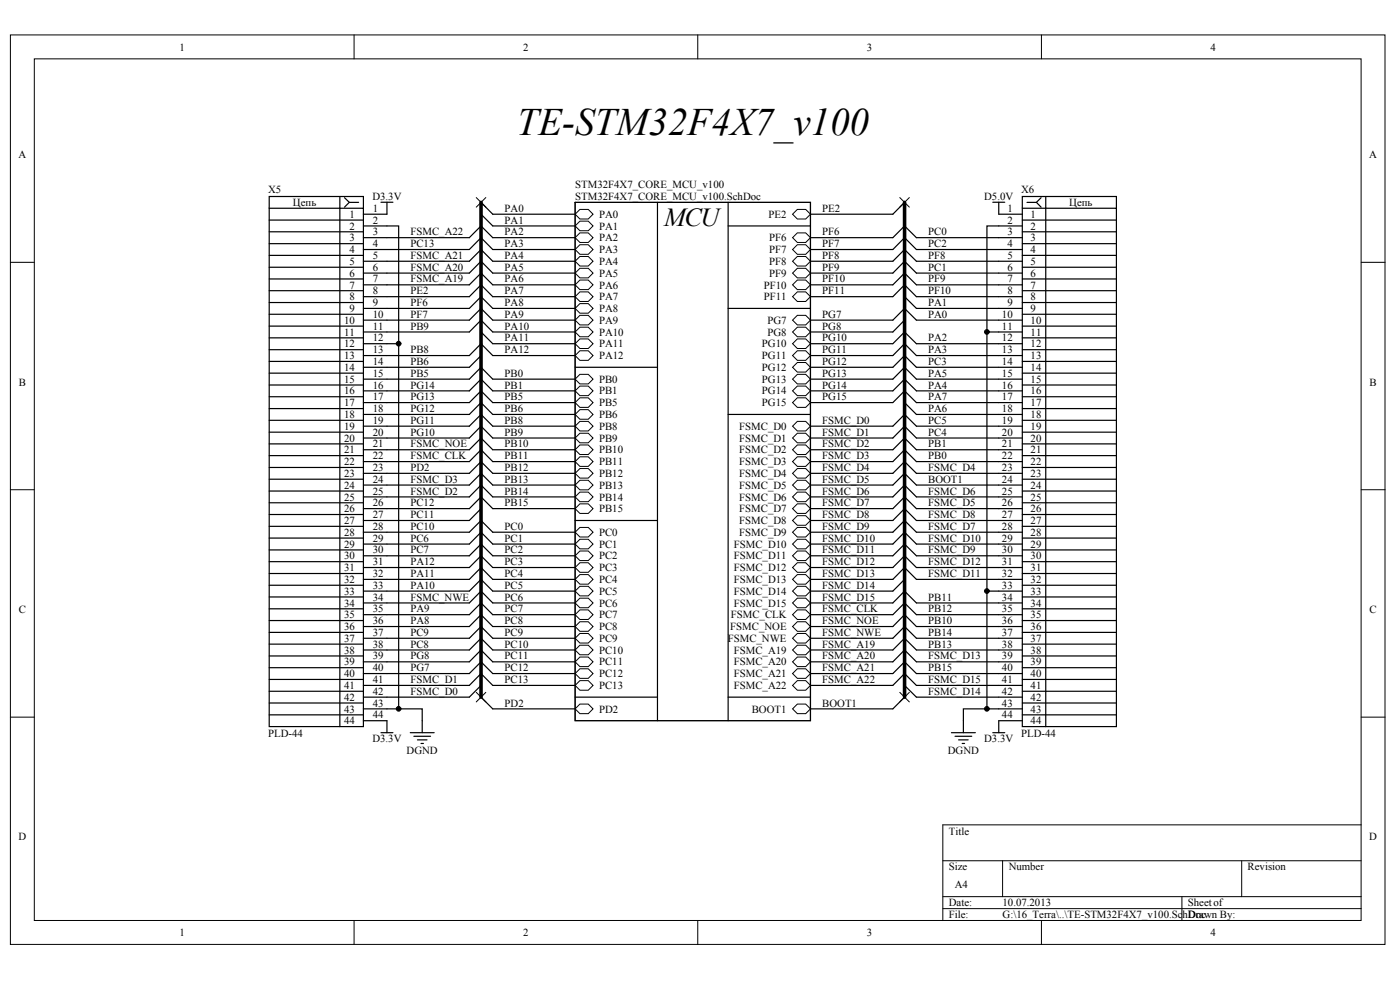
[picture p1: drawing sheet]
<svg xmlns="http://www.w3.org/2000/svg" width="284mm" height="199mm" viewBox="0 0 284 199" stroke-linecap="round" stroke-linejoin="round" font-family="sans-serif">
<g fill="#fff" stroke="#000" stroke-width=".2">
<path d="M2.1 7.1h278.8v184.4h-278.8z"/>
<path d="M7 11.9h269.1v174.8h-269.1z"/>
</g>
<g fill="none" stroke="#000" stroke-width=".2">
<path d="M71.8 7.1v4.8M141.5 7.1v4.8M211.3 7.1v4.8M2.1 53.2h4.9M276.1 53.2h4.9M2.1 99.3h4.9M276.1 99.3h4.9M2.1 145.4h4.9M276.1 145.4h4.9M191.2 174.6h84.9M203.4 174.6v7.3M251.9 174.6v7.3"/>
<path d="M276.1 167.3h-84.9v19.4M71.8 186.7v4.9M141.5 186.7v4.9M191.2 181.9h84.9M191.2 184.3h84.9M211.3 186.7v4.9M239.7 181.9v4.8"/>
</g>
<path d="M116.7 41h47.7v105.2h-47.7z" fill="#fff" stroke="#000" stroke-width=".2"/>
<g fill="#fff" stroke="#000" stroke-width=".2">
<path d="M117.6 42.5h1.7l1 .9-1 1h-1.7l-.9-1z" fill-rule="evenodd"/>
<path d="M117.6 44.9h1.7l1 .9-1 1h-1.7l-.9-1z" fill-rule="evenodd"/>
<path d="M117.6 47.2h1.7l1 1-1 1h-1.7l-.9-1z" fill-rule="evenodd"/>
<path d="M117.6 49.6h1.7l1 1-1 1h-1.7l-.9-1z" fill-rule="evenodd"/>
<path d="M117.6 52h1.7l1 1-1 1h-1.7l-.9-1z" fill-rule="evenodd"/>
<path d="M117.6 54.4h1.7l1 1-1 1h-1.7l-.9-1z" fill-rule="evenodd"/>
<path d="M117.6 56.8h1.7l1 1-1 .9h-1.7l-.9-.9z" fill-rule="evenodd"/>
<path d="M117.6 59.2h1.7l1 1-1 .9h-1.7l-.9-.9z" fill-rule="evenodd"/>
<path d="M117.6 61.6h1.7l1 1-1 .9h-1.7l-.9-.9z" fill-rule="evenodd"/>
<path d="M117.6 64h1.7l1 .9-1 1h-1.7l-.9-1z" fill-rule="evenodd"/>
<path d="M117.6 66.4h1.7l1 .9-1 1h-1.7l-.9-1z" fill-rule="evenodd"/>
<path d="M117.6 68.7h1.7l1 1-1 1h-1.7l-.9-1z" fill-rule="evenodd"/>
<path d="M117.6 71.1h1.7l1 1-1 1h-1.7l-.9-1z" fill-rule="evenodd"/>
<path d="M117.6 75.9h1.7l1 1-1 1h-1.7l-.9-1z" fill-rule="evenodd"/>
<path d="M117.6 78.3h1.7l1 1-1 .9h-1.7l-.9-.9z" fill-rule="evenodd"/>
<path d="M117.6 80.7h1.7l1 1-1 .9h-1.7l-.9-.9z" fill-rule="evenodd"/>
<path d="M117.6 83.1h1.7l1 1-1 .9h-1.7l-.9-.9z" fill-rule="evenodd"/>
<path d="M117.6 85.5h1.7l1 .9-1 1h-1.7l-.9-1z" fill-rule="evenodd"/>
<path d="M117.6 87.9h1.7l1 .9-1 1h-1.7l-.9-1z" fill-rule="evenodd"/>
<path d="M117.6 90.2h1.7l1 1-1 1h-1.7l-.9-1z" fill-rule="evenodd"/>
<path d="M117.6 92.7h1.7l1 .9-1 1h-1.7l-.9-1z" fill-rule="evenodd"/>
<path d="M117.6 99.8h1.7l1 1-1 1h-1.7l-.9-1z" fill-rule="evenodd"/>
<path d="M117.6 102.2h1.7l1 1-1 .9h-1.7l-.9-.9z" fill-rule="evenodd"/>
<path d="M117.6 107h1.7l1 .9-1 1h-1.7l-.9-1z" fill-rule="evenodd"/>
<path d="M117.6 109.4h1.7l1 .9-1 1h-1.7l-.9-1z" fill-rule="evenodd"/>
<path d="M117.6 111.8h1.7l1 .9-1 1h-1.7l-.9-1z" fill-rule="evenodd"/>
<path d="M117.6 114.1h1.7l1 1-1 1h-1.7l-.9-1z" fill-rule="evenodd"/>
<path d="M117.6 116.5h1.7l1 1-1 1h-1.7l-.9-1z" fill-rule="evenodd"/>
<path d="M117.6 118.9h1.7l1 1-1 1h-1.7l-.9-1z" fill-rule="evenodd"/>
<path d="M117.6 121.3h1.7l1 1-1 1h-1.7l-.9-1z" fill-rule="evenodd"/>
<path d="M117.6 123.7h1.7l1 1-1 .9h-1.7l-.9-.9z" fill-rule="evenodd"/>
<path d="M117.6 126.1h1.7l1 1-1 .9h-1.7l-.9-.9z" fill-rule="evenodd"/>
<path d="M117.6 128.5h1.7l1 1-1 .9h-1.7l-.9-.9z" fill-rule="evenodd"/>
<path d="M117.6 130.9h1.7l1 .9-1 1h-1.7l-.9-1z" fill-rule="evenodd"/>
<path d="M117.6 133.3h1.7l1 .9-1 1h-1.7l-.9-1z" fill-rule="evenodd"/>
<path d="M117.6 135.6h1.7l1 1-1 1h-1.7l-.9-1z" fill-rule="evenodd"/>
<path d="M117.6 138h1.7l1 1-1 1h-1.7l-.9-1z" fill-rule="evenodd"/>
<path d="M117.6 95h1.7l1 1-1 1h-1.7l-.9-1z" fill-rule="evenodd"/>
<path d="M117.6 97.4h1.7l1 1-1 1h-1.7l-.9-1z" fill-rule="evenodd"/>
<path d="M161.7 47.2h1.7l1 1-1 1h-1.7l-.9-1z" fill-rule="evenodd"/>
<path d="M161.7 49.6h1.7l1 1-1 1h-1.7l-.9-1z" fill-rule="evenodd"/>
<path d="M161.7 52h1.7l1 1-1 1h-1.7l-.9-1z" fill-rule="evenodd"/>
<path d="M161.7 54.4h1.7l1 1-1 1h-1.7l-.9-1z" fill-rule="evenodd"/>
<path d="M161.7 56.8h1.7l1 1-1 .9h-1.7l-.9-.9z" fill-rule="evenodd"/>
<path d="M161.7 59.2h1.7l1 1-1 .9h-1.7l-.9-.9z" fill-rule="evenodd"/>
<path d="M161.7 64h1.7l1 .9-1 1h-1.7l-.9-1z" fill-rule="evenodd"/>
<path d="M161.7 66.4h1.7l1 .9-1 1h-1.7l-.9-1z" fill-rule="evenodd"/>
<path d="M161.7 68.7h1.7l1 1-1 1h-1.7l-.9-1z" fill-rule="evenodd"/>
<path d="M161.7 71.1h1.7l1 1-1 1h-1.7l-.9-1z" fill-rule="evenodd"/>
<path d="M161.7 73.5h1.7l1 1-1 1h-1.7l-.9-1z" fill-rule="evenodd"/>
<path d="M161.7 75.9h1.7l1 1-1 1h-1.7l-.9-1z" fill-rule="evenodd"/>
<path d="M161.7 78.3h1.7l1 1-1 .9h-1.7l-.9-.9z" fill-rule="evenodd"/>
<path d="M161.7 80.7h1.7l1 1-1 .9h-1.7l-.9-.9z" fill-rule="evenodd"/>
<path d="M161.7 85.5h1.7l1 .9-1 1h-1.7l-.9-1z" fill-rule="evenodd"/>
<path d="M161.7 87.9h1.7l1 .9-1 1h-1.7l-.9-1z" fill-rule="evenodd"/>
<path d="M161.7 90.2h1.7l1 1-1 1h-1.7l-.9-1z" fill-rule="evenodd"/>
<path d="M161.7 92.7h1.7l1 .9-1 1h-1.7l-.9-1z" fill-rule="evenodd"/>
<path d="M161.7 95h1.7l1 1-1 1h-1.7l-.9-1z" fill-rule="evenodd"/>
<path d="M161.7 97.4h1.7l1 1-1 1h-1.7l-.9-1z" fill-rule="evenodd"/>
<path d="M161.7 99.8h1.7l1 1-1 1h-1.7l-.9-1z" fill-rule="evenodd"/>
<path d="M161.7 102.2h1.7l1 1-1 .9h-1.7l-.9-.9z" fill-rule="evenodd"/>
<path d="M161.7 104.6h1.7l1 1-1 .9h-1.7l-.9-.9z" fill-rule="evenodd"/>
<path d="M161.7 107h1.7l1 .9-1 1h-1.7l-.9-1z" fill-rule="evenodd"/>
<path d="M161.7 109.4h1.7l1 .9-1 1h-1.7l-.9-1z" fill-rule="evenodd"/>
<path d="M161.7 111.8h1.7l1 .9-1 1h-1.7l-.9-1z" fill-rule="evenodd"/>
<path d="M161.7 114.1h1.7l1 1-1 1h-1.7l-.9-1z" fill-rule="evenodd"/>
<path d="M161.7 116.5h1.7l1 1-1 1h-1.7l-.9-1z" fill-rule="evenodd"/>
<path d="M161.7 118.9h1.7l1 1-1 1h-1.7l-.9-1z" fill-rule="evenodd"/>
<path d="M161.7 121.3h1.7l1 1-1 1h-1.7l-.9-1z" fill-rule="evenodd"/>
<path d="M161.7 123.7h1.7l1 1-1 .9h-1.7l-.9-.9z" fill-rule="evenodd"/>
<path d="M161.7 126.1h1.7l1 1-1 .9h-1.7l-.9-.9z" fill-rule="evenodd"/>
<path d="M161.7 128.5h1.7l1 1-1 .9h-1.7l-.9-.9z" fill-rule="evenodd"/>
<path d="M161.7 130.9h1.7l1 .9-1 1h-1.7l-.9-1z" fill-rule="evenodd"/>
<path d="M161.7 133.3h1.7l1 .9-1 1h-1.7l-.9-1z" fill-rule="evenodd"/>
<path d="M161.7 135.6h1.7l1 1-1 1h-1.7l-.9-1z" fill-rule="evenodd"/>
<path d="M161.7 138h1.7l1 1-1 1h-1.7l-.9-1z" fill-rule="evenodd"/>
<path d="M161.7 142.8h1.7l1 1-1 .9h-1.7l-.9-.9z" fill-rule="evenodd"/>
<path d="M117.6 142.8h1.7l1 1-1 .9h-1.7l-.9-.9z" fill-rule="evenodd"/>
<path d="M161.7 42.5h1.7l1 .9-1 1h-1.7l-.9-1z" fill-rule="evenodd"/>
</g>
<g fill="none" stroke="#000" stroke-width=".24">
<path d="M68.9 39.9v2.3h-14.3v105.2h14.3M212.1 39.9v2.3h14.4v105.2h-14.4M54.6 42.2v-2.3h19.1v2.3M54.6 59h19.1M54.6 56.6h19.1M54.6 54.2h19.1M54.6 51.8h19.1M54.6 49.4h19.1M54.6 47h19.1M54.6 44.6h19.1M68.9 42.2h4.8v105.2h-4.8zM69.9 40.1l1 .9h1.8"/>
<path d="M70.9 41l-1 1M73.7 45.8h7.2v98M73.7 48.2h21.5l2.4-2.4 2.4 2.4h16.7M73.7 50.6h21.5l2.4-2.4 2.4 2.4h16.7M73.7 53h21.5l2.4-2.4 2.4 2.4h16.7M73.7 55.4h21.5l2.4-2.4 2.4 2.4h16.7M73.7 57.8h21.5l2.4-2.4 2.4 2.4h16.7M77.3 41h2.4M78.5 41v2.4h-4.8M97.6 41l2.4 2.4h16.7M97.6 43.4l2.4 2.4h16.7M116.7 41h47.7v105.2h-47.7z"/>
<path d="M133.4 41v105.2M147.7 41v105.2M147.7 45.8h16.7M164.4 48.2h16.7l2.4-2.4 2.4 2.4h21.5M164.4 50.6h16.7l2.4-2.4 2.4 2.4h21.5M164.4 53h16.7l2.4-2.4 2.4 2.4h21.5M164.4 55.4h16.7l2.4-2.4 2.4 2.4h21.5M164.4 57.8h16.7l2.4-2.4 2.4 2.4h21.5M183.5 41l-2.4 2.4h-16.7M201.4 41h2.4M202.6 41v2.4h4.8M207.4 42.2h4.7v105.2h-4.7z"/>
<path d="M207.4 42.2v-2.3h19.1v2.3M207.4 45.8h-7.2v98M207.4 59h19.1M207.4 56.6h19.1M207.4 54.2h19.1M207.4 51.8h19.1M207.4 49.4h19.1M207.4 47h19.1M207.4 44.6h19.1M210.2 41l1 1M211.2 40.1l-1 .9h-1.9M54.6 63.7h19.1"/>
<path d="M54.6 61.4h19.1M54.6 66.1h19.1M54.6 68.5h19.1M54.6 70.9h19.1M54.6 73.3h19.1M54.6 75.7h19.1M54.6 78.1h19.1M73.7 60.2h21.5l2.4-2.4 2.4 2.4h16.7M73.7 62.6h21.5l2.4-2.4 2.4 2.4h16.7M73.7 64.9h21.5l2.4-2.3 2.4 2.3h16.7M73.7 67.3h21.5l2.4-2.4 2.4 2.4h16.7M73.7 69.7h7.2"/>
<path d="M73.7 72.1h21.5l2.4-2.4 2.4 2.4h16.7M73.7 76.9h21.5l2.4-2.4 2.4 2.4h16.7M73.7 79.3h21.5l2.4-2.4 2.4 2.4h16.7M97.6 72.1l-2.4 2.4h-21.5M97.6 67.3l2.4 2.4h16.7M116.7 74.5h16.7M147.7 62.6h16.7M164.4 74.5h16.7l2.4-2.4 2.4 2.4h21.5M164.4 60.2h16.7l2.4-2.4 2.4 2.4h21.5M164.4 64.9h16.7l2.4-2.3 2.4 2.3h21.5M164.4 69.7h16.7l2.4-2.4 2.4 2.4h21.5M164.4 72.1h16.7l2.4-2.4 2.4 2.4h21.5"/>
<path d="M164.4 76.9h16.7l2.4-2.4 2.4 2.4h21.5M164.4 79.3h16.7l2.4-2.4 2.4 2.4h21.5M183.5 60.2l2.4 2.4h21.5M183.5 64.9l-2.4 2.4h-16.7M200.2 67.3h7.2M207.4 63.7h19.1M207.4 61.4h19.1M207.4 66.1h19.1M207.4 68.5h19.1M207.4 70.9h19.1M207.4 73.3h19.1M207.4 75.7h19.1"/>
<path d="M207.4 78.1h19.1M54.6 80.5h19.1M54.6 82.9h19.1M54.6 85.2h19.1M54.6 87.7h19.1M54.6 90h19.1M54.6 92.4h19.1M54.6 94.8h19.1M54.6 97.2h19.1M54.6 99.6h19.1M73.7 81.7h21.5l2.4-2.4 2.4 2.4h16.7M73.7 84.1h21.5l2.4-2.4 2.4 2.4h16.7"/>
<path d="M73.7 86.4h21.5l2.4-2.3 2.4 2.3h16.7M73.7 88.8h21.5l2.4-2.4 2.4 2.4h16.7M73.7 91.2h21.5l2.4-2.4 2.4 2.4h16.7M73.7 93.6h21.5l2.4-2.4 2.4 2.4h16.7M73.7 96h21.5l2.4-2.4 2.4 2.4h16.7M73.7 98.4h21.5l2.4-2.4 2.4 2.4h16.7M147.7 84.1h16.7M164.4 81.7h16.7l2.4-2.4 2.4 2.4h21.5M164.4 86.4h16.7l2.4-2.3 2.4 2.3h21.5M164.4 88.8h16.7l2.4-2.4 2.4 2.4h21.5M164.4 91.2h16.7l2.4-2.4 2.4 2.4h21.5M164.4 93.6h16.7l2.4-2.4 2.4 2.4h21.5"/>
<path d="M164.4 96h16.7l2.4-2.4 2.4 2.4h21.5M164.4 98.4h16.7l2.4-2.4 2.4 2.4h21.5M183.5 81.7l2.4 2.4h21.5M207.4 80.5h19.1M207.4 82.9h19.1M207.4 85.2h19.1M207.4 87.7h19.1M207.4 90h19.1M207.4 92.4h19.1M207.4 94.8h19.1M207.4 97.2h19.1M207.4 99.6h19.1"/>
<path d="M54.6 102h19.1M54.6 104.4h19.1M54.6 106.8h19.1M54.6 109.1h19.1M54.6 111.5h19.1M54.6 113.9h19.1M54.6 116.3h19.1M54.6 118.7h19.1M73.7 107.9h21.5l2.4-2.3 2.4 2.3h16.7M73.7 110.3h21.5l2.4-2.4 2.4 2.4h16.7M73.7 112.7h21.5l2.4-2.4 2.4 2.4h16.7M73.7 115.1h21.5l2.4-2.4 2.4 2.4h16.7"/>
<path d="M73.7 117.5h21.5l2.4-2.4 2.4 2.4h16.7M73.7 100.8h21.5l2.4-2.4 2.4 2.4h16.7M73.7 103.2h21.5l2.4-2.4 2.4 2.4h16.7M73.7 119.9h21.5l2.4-2.4 2.4 2.4h16.7M97.6 103.2l-2.4 2.4h-21.5M116.7 105.6h16.7M164.4 105.6h16.7l2.4-2.4 2.4 2.4h21.5M164.4 107.9h16.7l2.4-2.3 2.4 2.3h21.5M164.4 110.3h16.7l2.4-2.4 2.4 2.4h21.5M164.4 112.7h16.7l2.4-2.4 2.4 2.4h21.5M164.4 115.1h16.7l2.4-2.4 2.4 2.4h21.5M164.4 117.5h16.7l2.4-2.4 2.4 2.4h21.5"/>
<path d="M164.4 100.8h16.7l2.4-2.4 2.4 2.4h21.5M164.4 103.2h16.7l2.4-2.4 2.4 2.4h21.5M183.5 117.5l-2.4 2.4h-16.7M200.2 119.9h7.2M207.4 102h19.1M207.4 104.4h19.1M207.4 106.8h19.1M207.4 109.1h19.1M207.4 111.5h19.1M207.4 113.9h19.1M207.4 116.3h19.1M207.4 118.7h19.1"/>
<path d="M54.6 121.1h19.1M54.6 123.5h19.1M54.6 125.9h19.1M54.6 128.3h19.1M54.6 130.6h19.1M54.6 133h19.1M54.6 135.4h19.1M54.6 137.8h19.1M73.7 122.3h21.5l2.4-2.4 2.4 2.4h16.7M73.7 124.7h21.5l2.4-2.4 2.4 2.4h16.7M73.7 127.1h21.5l2.4-2.4 2.4 2.4h16.7M73.7 129.5h21.5l2.4-2.4 2.4 2.4h16.7"/>
<path d="M73.7 131.8h21.5l2.4-2.3 2.4 2.3h16.7M73.7 134.2h21.5l2.4-2.4 2.4 2.4h16.7M73.7 136.6h21.5l2.4-2.4 2.4 2.4h16.7M73.7 139h21.5l2.4-2.4 2.4 2.4h16.7M97.6 139l-2.4 2.4h-21.5M164.4 122.3h16.7l2.4-2.4 2.4 2.4h21.5M164.4 124.7h16.7l2.4-2.4 2.4 2.4h21.5M164.4 127.1h16.7l2.4-2.4 2.4 2.4h21.5M164.4 129.5h16.7l2.4-2.4 2.4 2.4h21.5M164.4 131.8h16.7l2.4-2.3 2.4 2.3h21.5M164.4 134.2h16.7l2.4-2.4 2.4 2.4h21.5M164.4 136.6h16.7l2.4-2.4 2.4 2.4h21.5"/>
<path d="M164.4 139h16.7l2.4-2.4 2.4 2.4h21.5M183.5 139l2.4 2.4h21.5M207.4 121.1h19.1M207.4 123.5h19.1M207.4 125.9h19.1M207.4 128.3h19.1M207.4 130.6h19.1M207.4 133h19.1M207.4 135.4h19.1M207.4 137.8h19.1M54.6 140.2h19.1M54.6 142.6h19.1"/>
<path d="M54.6 145h19.1M73.7 143.8h11.9v4.8M73.7 146.2h4.8v2.4M77.3 148.6h2.4M83.2 148.6h4.9M83.9 149.3h3.4M84.7 150.1h1.9M85.4 150.8h.5M97.6 141.4l2.4 2.4h16.7M116.7 141.4h16.7M147.7 141.4h16.7M183.5 141.4l-2.4 2.4h-16.7"/>
<path d="M193 148.6h4.8M193.7 149.3h3.4M194.4 150.1h2M195.2 150.8h.5M200.2 143.8h-4.8v4.8M200.2 143.8h7.2M201.4 148.6h2.4M207.4 146.2h-4.8v2.4M207.4 140.2h19.1M207.4 142.6h19.1M207.4 145h19.1"/>
</g>
<path d="M97.6 41v100.4M183.5 41v100.4" fill="none" stroke="#000" stroke-width=".73"/>
<path d="M96.6 40.1l1.9 1.9M98.5 40.1l-1.9 1.9M182.5 40.1l2 1.9M184.5 40.1l-2 1.9M96.6 140.4l1.9 2M98.5 140.4l-1.9 2M182.5 140.4l2 2M184.5 140.4l-2 2" fill="none" stroke="#000" stroke-width=".2"/>
<g fill="#000" stroke="#000" stroke-width=".2">
<circle cx="80.9" cy="69.7" r=".47"/>
<circle cx="200.2" cy="67.3" r=".47"/>
<circle cx="200.2" cy="119.9" r=".47"/>
<circle cx="80.9" cy="143.8" r=".47"/>
<circle cx="200.2" cy="143.8" r=".47"/>
</g>
<text font-size="7.9" x="104.8" y="27.4">TE-STM32F4X7_v100</text>
<text font-size="5.3" x="134.7" y="45.7">MCU</text>
<g font-size="2.2">
<text x="36.4" y="10.3">1</text>
<text x="106.1" y="10.3">2</text>
<text x="175.9" y="10.3">3</text>
<text x="245.6" y="10.3">4</text>
<text x="3.8" y="32.1">A</text>
<text x="277.7" y="32.1">A</text>
<text x="54.4" y="39.1">X5</text>
<text x="59.4" y="41.8">Цепь</text>
<text x="75.5" y="40.5">D3.3V</text>
<text x="116.7" y="38.2">STM32F4X7_CORE_MCU_v100</text>
<text x="116.7" y="40.6">STM32F4X7_CORE_MCU_v100.SchDoc</text>
<text x="199.6" y="40.5">D5.0V</text>
<text x="207.1" y="39.1">X6</text>
<text x="216.9" y="41.8">Цепь</text>
<text x="70.9" y="44.2">1</text>
<text x="70.9" y="46.6">2</text>
<text x="75.6" y="43">1</text>
<text x="75.6" y="45.3">2</text>
<text x="75.6" y="47.7">3</text>
<text x="83.3" y="47.7">FSMC_A22</text>
<text x="102.4" y="47.7">PA2</text>
<text x="102.4" y="45.3">PA1</text>
<text x="102.4" y="43">PA0</text>
<text x="121.5" y="44.2">PA0</text>
<text x="121.5" y="46.6">PA1</text>
<text x="155.9" y="44.2">PE2</text>
<text x="166.8" y="43">PE2</text>
<text x="166.8" y="47.7">PF6</text>
<text x="188.3" y="47.7">PC0</text>
<text x="204.3" y="43">1</text>
<text x="204.3" y="45.3">2</text>
<text x="204.3" y="47.7">3</text>
<text x="209.1" y="44.2">1</text>
<text x="209.1" y="46.6">2</text>
<text x="70.9" y="48.9">3</text>
<text x="70.9" y="51.4">4</text>
<text x="70.9" y="53.7">5</text>
<text x="75.6" y="50.1">4</text>
<text x="75.6" y="52.5">5</text>
<text x="83.3" y="50.1">PC13</text>
<text x="83.3" y="52.5">FSMC_A21</text>
<text x="102.4" y="52.5">PA4</text>
<text x="102.4" y="50.1">PA3</text>
<text x="121.5" y="48.9">PA2</text>
<text x="121.5" y="51.4">PA3</text>
<text x="121.5" y="53.7">PA4</text>
<text x="156" y="48.9">PF6</text>
<text x="156" y="51.4">PF7</text>
<text x="156" y="53.7">PF8</text>
<text x="166.8" y="50.1">PF7</text>
<text x="166.8" y="52.5">PF8</text>
<text x="188.3" y="50.1">PC2</text>
<text x="188.3" y="52.5">PF8</text>
<text x="204.3" y="50.1">4</text>
<text x="204.3" y="52.5">5</text>
<text x="209.1" y="48.9">3</text>
<text x="209.1" y="51.4">4</text>
<text x="209.1" y="53.7">5</text>
<text x="70.9" y="56.1">6</text>
<text x="70.9" y="58.5">7</text>
<text x="75.6" y="54.9">6</text>
<text x="75.6" y="57.3">7</text>
<text x="75.6" y="59.7">8</text>
<text x="83.3" y="54.9">FSMC_A20</text>
<text x="83.3" y="57.3">FSMC_A19</text>
<text x="83.3" y="59.7">PE2</text>
<text x="102.4" y="54.9">PA5</text>
<text x="102.4" y="57.3">PA6</text>
<text x="102.4" y="59.7">PA7</text>
<text x="121.5" y="56.1">PA5</text>
<text x="121.5" y="58.5">PA6</text>
<text x="154.9" y="58.5">PF10</text>
<text x="156" y="56.1">PF9</text>
<text x="166.8" y="57.3">PF10</text>
<text x="166.8" y="54.9">PF9</text>
<text x="166.8" y="59.7">PF11</text>
<text x="188.3" y="54.9">PC1</text>
<text x="188.3" y="57.3">PF9</text>
<text x="188.3" y="59.7">PF10</text>
<text x="204.3" y="54.9">6</text>
<text x="204.3" y="57.3">7</text>
<text x="204.3" y="59.7">8</text>
<text x="209.1" y="56.1">6</text>
<text x="209.1" y="58.5">7</text>
<text x="69.8" y="65.7">10</text>
<text x="70.9" y="60.9">8</text>
<text x="70.9" y="63.3">9</text>
<text x="75.6" y="62.1">9</text>
<text x="75.6" y="64.5">10</text>
<text x="83.3" y="62.1">PF6</text>
<text x="83.3" y="64.5">PF7</text>
<text x="102.4" y="62.1">PA8</text>
<text x="102.4" y="64.5">PA9</text>
<text x="121.5" y="60.9">PA7</text>
<text x="121.5" y="63.3">PA8</text>
<text x="121.5" y="65.7">PA9</text>
<text x="154.9" y="60.9">PF11</text>
<text x="155.7" y="65.7">PG7</text>
<text x="166.8" y="64.5">PG7</text>
<text x="188.3" y="62.1">PA1</text>
<text x="188.3" y="64.5">PA0</text>
<text x="203.2" y="64.5">10</text>
<text x="204.3" y="62.1">9</text>
<text x="209.1" y="60.9">8</text>
<text x="209.1" y="63.3">9</text>
<text x="209.1" y="65.7">10</text>
<text x="69.8" y="68.1">11</text>
<text x="69.8" y="70.5">12</text>
<text x="75.6" y="66.9">11</text>
<text x="75.6" y="69.2">12</text>
<text x="75.6" y="71.6">13</text>
<text x="83.3" y="66.9">PB9</text>
<text x="83.3" y="71.6">PB8</text>
<text x="102.4" y="71.6">PA12</text>
<text x="102.4" y="66.9">PA10</text>
<text x="102.4" y="69.2">PA11</text>
<text x="121.5" y="68.1">PA10</text>
<text x="121.5" y="70.5">PA11</text>
<text x="154.6" y="70.5">PG10</text>
<text x="155.7" y="68.1">PG8</text>
<text x="166.8" y="66.9">PG8</text>
<text x="166.8" y="69.2">PG10</text>
<text x="166.8" y="71.6">PG11</text>
<text x="188.3" y="69.2">PA2</text>
<text x="188.3" y="71.6">PA3</text>
<text x="203.2" y="66.9">11</text>
<text x="203.2" y="69.2">12</text>
<text x="203.2" y="71.6">13</text>
<text x="209.1" y="68.1">11</text>
<text x="209.1" y="70.5">12</text>
<text x="69.8" y="72.8">13</text>
<text x="69.8" y="75.2">14</text>
<text x="69.8" y="77.6">15</text>
<text x="75.6" y="74">14</text>
<text x="75.6" y="76.4">15</text>
<text x="83.3" y="74">PB6</text>
<text x="83.3" y="76.4">PB5</text>
<text x="102.4" y="76.4">PB0</text>
<text x="121.5" y="72.8">PA12</text>
<text x="121.5" y="77.6">PB0</text>
<text x="154.6" y="72.8">PG11</text>
<text x="154.6" y="75.2">PG12</text>
<text x="154.6" y="77.6">PG13</text>
<text x="166.8" y="74">PG12</text>
<text x="166.8" y="76.4">PG13</text>
<text x="188.3" y="74">PC3</text>
<text x="188.3" y="76.4">PA5</text>
<text x="203.2" y="74">14</text>
<text x="203.2" y="76.4">15</text>
<text x="209.1" y="72.8">13</text>
<text x="209.1" y="75.2">14</text>
<text x="209.1" y="77.6">15</text>
<text x="3.8" y="78.2">B</text>
<text x="69.8" y="80">16</text>
<text x="69.8" y="82.4">17</text>
<text x="75.6" y="78.8">16</text>
<text x="75.6" y="81.2">17</text>
<text x="75.6" y="83.6">18</text>
<text x="83.3" y="78.8">PG14</text>
<text x="83.3" y="81.2">PG13</text>
<text x="83.3" y="83.6">PG12</text>
<text x="102.4" y="83.6">PB6</text>
<text x="102.4" y="81.2">PB5</text>
<text x="102.4" y="78.8">PB1</text>
<text x="121.5" y="80">PB1</text>
<text x="121.5" y="82.4">PB5</text>
<text x="154.6" y="80">PG14</text>
<text x="154.6" y="82.4">PG15</text>
<text x="166.8" y="78.8">PG14</text>
<text x="166.8" y="81.2">PG15</text>
<text x="188.3" y="78.8">PA4</text>
<text x="188.3" y="81.2">PA7</text>
<text x="188.3" y="83.6">PA6</text>
<text x="203.2" y="78.8">16</text>
<text x="203.2" y="81.2">17</text>
<text x="203.2" y="83.6">18</text>
<text x="209.1" y="80">16</text>
<text x="209.1" y="82.4">17</text>
<text x="277.8" y="78.2">B</text>
<text x="69.8" y="84.8">18</text>
<text x="69.8" y="87.2">19</text>
<text x="69.8" y="89.6">20</text>
<text x="75.6" y="86">19</text>
<text x="75.6" y="88.4">20</text>
<text x="83.3" y="86">PG11</text>
<text x="83.3" y="88.4">PG10</text>
<text x="102.4" y="86">PB8</text>
<text x="102.4" y="88.4">PB9</text>
<text x="121.5" y="84.8">PB6</text>
<text x="121.5" y="87.2">PB8</text>
<text x="121.5" y="89.6">PB9</text>
<text x="149.9" y="87.2">FSMC_D0</text>
<text x="149.9" y="89.6">FSMC_D1</text>
<text x="166.8" y="86">FSMC_D0</text>
<text x="166.8" y="88.4">FSMC_D1</text>
<text x="188.3" y="86">PC5</text>
<text x="188.3" y="88.4">PC4</text>
<text x="203.2" y="86">19</text>
<text x="203.2" y="88.4">20</text>
<text x="209.1" y="84.8">18</text>
<text x="209.1" y="87.2">19</text>
<text x="209.1" y="89.6">20</text>
<text x="69.8" y="92">21</text>
<text x="69.8" y="94.4">22</text>
<text x="75.6" y="90.8">21</text>
<text x="75.6" y="93.1">22</text>
<text x="75.6" y="95.5">23</text>
<text x="83.3" y="90.8">FSMC_NOE</text>
<text x="83.3" y="93.1">FSMC_CLK</text>
<text x="83.3" y="95.5">PD2</text>
<text x="102.4" y="90.8">PB10</text>
<text x="102.4" y="93.1">PB11</text>
<text x="102.4" y="95.5">PB12</text>
<text x="121.5" y="92">PB10</text>
<text x="121.5" y="94.4">PB11</text>
<text x="149.9" y="92">FSMC_D2</text>
<text x="149.9" y="94.4">FSMC_D3</text>
<text x="166.8" y="95.5">FSMC_D4</text>
<text x="166.8" y="90.8">FSMC_D2</text>
<text x="166.8" y="93.1">FSMC_D3</text>
<text x="188.3" y="90.8">PB1</text>
<text x="188.3" y="93.1">PB0</text>
<text x="188.3" y="95.5">FSMC_D4</text>
<text x="203.2" y="90.8">21</text>
<text x="203.2" y="93.1">22</text>
<text x="203.2" y="95.5">23</text>
<text x="209.1" y="92">21</text>
<text x="209.1" y="94.4">22</text>
<text x="69.8" y="96.7">23</text>
<text x="69.8" y="99.1">24</text>
<text x="69.8" y="101.5">25</text>
<text x="75.6" y="97.9">24</text>
<text x="75.6" y="100.3">25</text>
<text x="83.3" y="97.9">FSMC_D3</text>
<text x="83.3" y="100.3">FSMC_D2</text>
<text x="102.4" y="100.3">PB14</text>
<text x="102.4" y="97.9">PB13</text>
<text x="121.5" y="101.5">PB14</text>
<text x="121.5" y="96.7">PB12</text>
<text x="121.5" y="99.1">PB13</text>
<text x="149.9" y="96.7">FSMC_D4</text>
<text x="149.9" y="99.1">FSMC_D5</text>
<text x="149.9" y="101.5">FSMC_D6</text>
<text x="166.8" y="97.9">FSMC_D5</text>
<text x="166.8" y="100.3">FSMC_D6</text>
<text x="188.3" y="97.9">BOOT1</text>
<text x="188.3" y="100.3">FSMC_D6</text>
<text x="203.2" y="97.9">24</text>
<text x="203.2" y="100.3">25</text>
<text x="209.1" y="96.7">23</text>
<text x="209.1" y="99.1">24</text>
<text x="209.1" y="101.5">25</text>
<text x="69.8" y="103.9">26</text>
<text x="69.8" y="106.3">27</text>
<text x="75.6" y="102.7">26</text>
<text x="75.6" y="105.1">27</text>
<text x="75.6" y="107.5">28</text>
<text x="83.3" y="102.7">PC12</text>
<text x="83.3" y="105.1">PC11</text>
<text x="83.3" y="107.5">PC10</text>
<text x="102.4" y="102.7">PB15</text>
<text x="102.4" y="107.5">PC0</text>
<text x="121.5" y="103.9">PB15</text>
<text x="149.9" y="103.9">FSMC_D7</text>
<text x="149.9" y="106.3">FSMC_D8</text>
<text x="166.8" y="102.7">FSMC_D7</text>
<text x="166.8" y="105.1">FSMC_D8</text>
<text x="166.8" y="107.5">FSMC_D9</text>
<text x="188.3" y="102.7">FSMC_D5</text>
<text x="188.3" y="105.1">FSMC_D8</text>
<text x="188.3" y="107.5">FSMC_D7</text>
<text x="203.2" y="102.7">26</text>
<text x="203.2" y="105.1">27</text>
<text x="203.2" y="107.5">28</text>
<text x="209.1" y="103.9">26</text>
<text x="209.1" y="106.3">27</text>
<text x="69.8" y="108.7">28</text>
<text x="69.8" y="111.1">29</text>
<text x="69.8" y="113.5">30</text>
<text x="75.6" y="109.9">29</text>
<text x="75.6" y="112.3">30</text>
<text x="83.3" y="109.9">PC6</text>
<text x="83.3" y="112.3">PC7</text>
<text x="102.4" y="109.9">PC1</text>
<text x="102.4" y="112.3">PC2</text>
<text x="121.5" y="108.7">PC0</text>
<text x="121.5" y="111.1">PC1</text>
<text x="121.5" y="113.5">PC2</text>
<text x="148.8" y="111.1">FSMC_D10</text>
<text x="148.8" y="113.5">FSMC_D11</text>
<text x="149.9" y="108.7">FSMC_D9</text>
<text x="166.8" y="109.9">FSMC_D10</text>
<text x="166.8" y="112.3">FSMC_D11</text>
<text x="188.3" y="109.9">FSMC_D10</text>
<text x="188.3" y="112.3">FSMC_D9</text>
<text x="203.2" y="109.9">29</text>
<text x="203.2" y="112.3">30</text>
<text x="209.1" y="108.7">28</text>
<text x="209.1" y="111.1">29</text>
<text x="209.1" y="113.5">30</text>
<text x="69.8" y="115.9">31</text>
<text x="69.8" y="118.2">32</text>
<text x="75.6" y="114.6">31</text>
<text x="75.6" y="117">32</text>
<text x="75.6" y="119.4">33</text>
<text x="83.3" y="114.6">PA12</text>
<text x="83.3" y="117">PA11</text>
<text x="83.3" y="119.4">PA10</text>
<text x="102.4" y="119.4">PC5</text>
<text x="102.4" y="117">PC4</text>
<text x="102.4" y="114.6">PC3</text>
<text x="121.5" y="115.9">PC3</text>
<text x="121.5" y="118.2">PC4</text>
<text x="148.8" y="115.9">FSMC_D12</text>
<text x="148.8" y="118.2">FSMC_D13</text>
<text x="166.8" y="114.6">FSMC_D12</text>
<text x="166.8" y="117">FSMC_D13</text>
<text x="166.8" y="119.4">FSMC_D14</text>
<text x="188.3" y="114.6">FSMC_D12</text>
<text x="188.3" y="117">FSMC_D11</text>
<text x="203.2" y="114.6">31</text>
<text x="203.2" y="117">32</text>
<text x="203.2" y="119.4">33</text>
<text x="209.1" y="115.9">31</text>
<text x="209.1" y="118.2">32</text>
<text x="3.8" y="124.3">C</text>
<text x="69.8" y="120.6">33</text>
<text x="69.8" y="123">34</text>
<text x="69.8" y="125.4">35</text>
<text x="75.6" y="121.8">34</text>
<text x="75.6" y="124.2">35</text>
<text x="83.3" y="124.2">PA9</text>
<text x="83.3" y="121.8">FSMC_NWE</text>
<text x="102.4" y="121.8">PC6</text>
<text x="102.4" y="124.2">PC7</text>
<text x="121.5" y="120.6">PC5</text>
<text x="121.5" y="123">PC6</text>
<text x="121.5" y="125.4">PC7</text>
<text x="148.2" y="125.4">FSMC_CLK</text>
<text x="148.8" y="120.6">FSMC_D14</text>
<text x="148.8" y="123">FSMC_D15</text>
<text x="166.8" y="121.8">FSMC_D15</text>
<text x="166.8" y="124.2">FSMC_CLK</text>
<text x="188.3" y="121.8">PB11</text>
<text x="188.3" y="124.2">PB12</text>
<text x="203.2" y="121.8">34</text>
<text x="203.2" y="124.2">35</text>
<text x="209.1" y="120.6">33</text>
<text x="209.1" y="123">34</text>
<text x="209.1" y="125.4">35</text>
<text x="277.8" y="124.3">C</text>
<text x="69.8" y="127.8">36</text>
<text x="69.8" y="130.2">37</text>
<text x="75.6" y="126.6">36</text>
<text x="75.6" y="129">37</text>
<text x="75.6" y="131.4">38</text>
<text x="83.3" y="126.6">PA8</text>
<text x="83.3" y="129">PC9</text>
<text x="83.3" y="131.4">PC8</text>
<text x="102.4" y="129">PC9</text>
<text x="102.4" y="131.4">PC10</text>
<text x="102.4" y="126.6">PC8</text>
<text x="121.5" y="127.8">PC8</text>
<text x="121.5" y="130.2">PC9</text>
<text x="147.6" y="130.2">FSMC_NWE</text>
<text x="148.1" y="127.8">FSMC_NOE</text>
<text x="166.8" y="126.6">FSMC_NOE</text>
<text x="166.8" y="129">FSMC_NWE</text>
<text x="166.8" y="131.4">FSMC_A19</text>
<text x="188.3" y="126.6">PB10</text>
<text x="188.3" y="129">PB14</text>
<text x="188.3" y="131.4">PB13</text>
<text x="203.2" y="126.6">36</text>
<text x="203.2" y="129">37</text>
<text x="203.2" y="131.4">38</text>
<text x="209.1" y="127.8">36</text>
<text x="209.1" y="130.2">37</text>
<text x="69.8" y="132.6">38</text>
<text x="69.8" y="135">39</text>
<text x="69.8" y="137.4">40</text>
<text x="75.6" y="133.7">39</text>
<text x="75.6" y="136.1">40</text>
<text x="83.3" y="133.7">PG8</text>
<text x="83.3" y="136.1">PG7</text>
<text x="102.4" y="133.7">PC11</text>
<text x="102.4" y="136.1">PC12</text>
<text x="121.5" y="132.6">PC10</text>
<text x="121.5" y="135">PC11</text>
<text x="121.5" y="137.4">PC12</text>
<text x="148.8" y="132.6">FSMC_A19</text>
<text x="148.8" y="135">FSMC_A20</text>
<text x="148.8" y="137.4">FSMC_A21</text>
<text x="166.8" y="133.7">FSMC_A20</text>
<text x="166.8" y="136.1">FSMC_A21</text>
<text x="188.3" y="133.7">FSMC_D13</text>
<text x="188.3" y="136.1">PB15</text>
<text x="203.2" y="133.7">39</text>
<text x="203.2" y="136.1">40</text>
<text x="209.1" y="132.6">38</text>
<text x="209.1" y="135">39</text>
<text x="209.1" y="137.4">40</text>
<text x="69.8" y="139.8">41</text>
<text x="69.8" y="142.1">42</text>
<text x="75.6" y="138.5">41</text>
<text x="75.6" y="140.9">42</text>
<text x="75.6" y="143.3">43</text>
<text x="83.3" y="138.5">FSMC_D1</text>
<text x="83.3" y="140.9">FSMC_D0</text>
<text x="102.4" y="138.5">PC13</text>
<text x="102.4" y="143.3">PD2</text>
<text x="121.5" y="139.8">PC13</text>
<text x="148.8" y="139.8">FSMC_A22</text>
<text x="166.8" y="143.3">BOOT1</text>
<text x="166.8" y="138.5">FSMC_A22</text>
<text x="188.3" y="138.5">FSMC_D15</text>
<text x="188.3" y="140.9">FSMC_D14</text>
<text x="203.2" y="138.5">41</text>
<text x="203.2" y="140.9">42</text>
<text x="203.2" y="143.3">43</text>
<text x="209.1" y="139.8">41</text>
<text x="209.1" y="142.1">42</text>
<text x="54.4" y="149.6">PLD-44</text>
<text x="69.8" y="144.5">43</text>
<text x="69.8" y="146.9">44</text>
<text x="75.6" y="145.7">44</text>
<text x="121.5" y="144.5">PD2</text>
<text x="152.5" y="144.5">BOOT1</text>
<text x="203.2" y="145.7">44</text>
<text x="207.1" y="149.6">PLD-44</text>
<text x="209.1" y="144.5">43</text>
<text x="209.1" y="146.9">44</text>
<text x="75.5" y="150.6">D3.3V</text>
<text x="82.5" y="153">DGND</text>
<text x="192.3" y="153">DGND</text>
<text x="199.6" y="150.6">D3.3V</text>
<text x="3.8" y="170.5">D</text>
<text x="192.5" y="169.3">Title</text>
<text x="277.7" y="170.5">D</text>
<text x="192.5" y="176.5">Size</text>
<text x="204.6" y="176.5">Number</text>
<text x="253.1" y="176.5">Revision</text>
<text x="192.5" y="183.8">Date:</text>
<text x="193.7" y="180.2">A4</text>
<text x="203.4" y="183.8">10.07.2013</text>
<text x="241" y="183.8">Sheetof</text>
<text x="36.4" y="189.9">1</text>
<text x="106.1" y="189.9">2</text>
<text x="175.9" y="189.9">3</text>
<text x="192.5" y="186.2">File:</text>
<text x="203.4" y="186.2">G:\16_Terra\..\TE-STM32F4X7_v100.SchDoc</text>
<text x="242.5" y="186.2">rawn By:</text>
<text x="245.6" y="189.9">4</text>
</g>
</svg>
